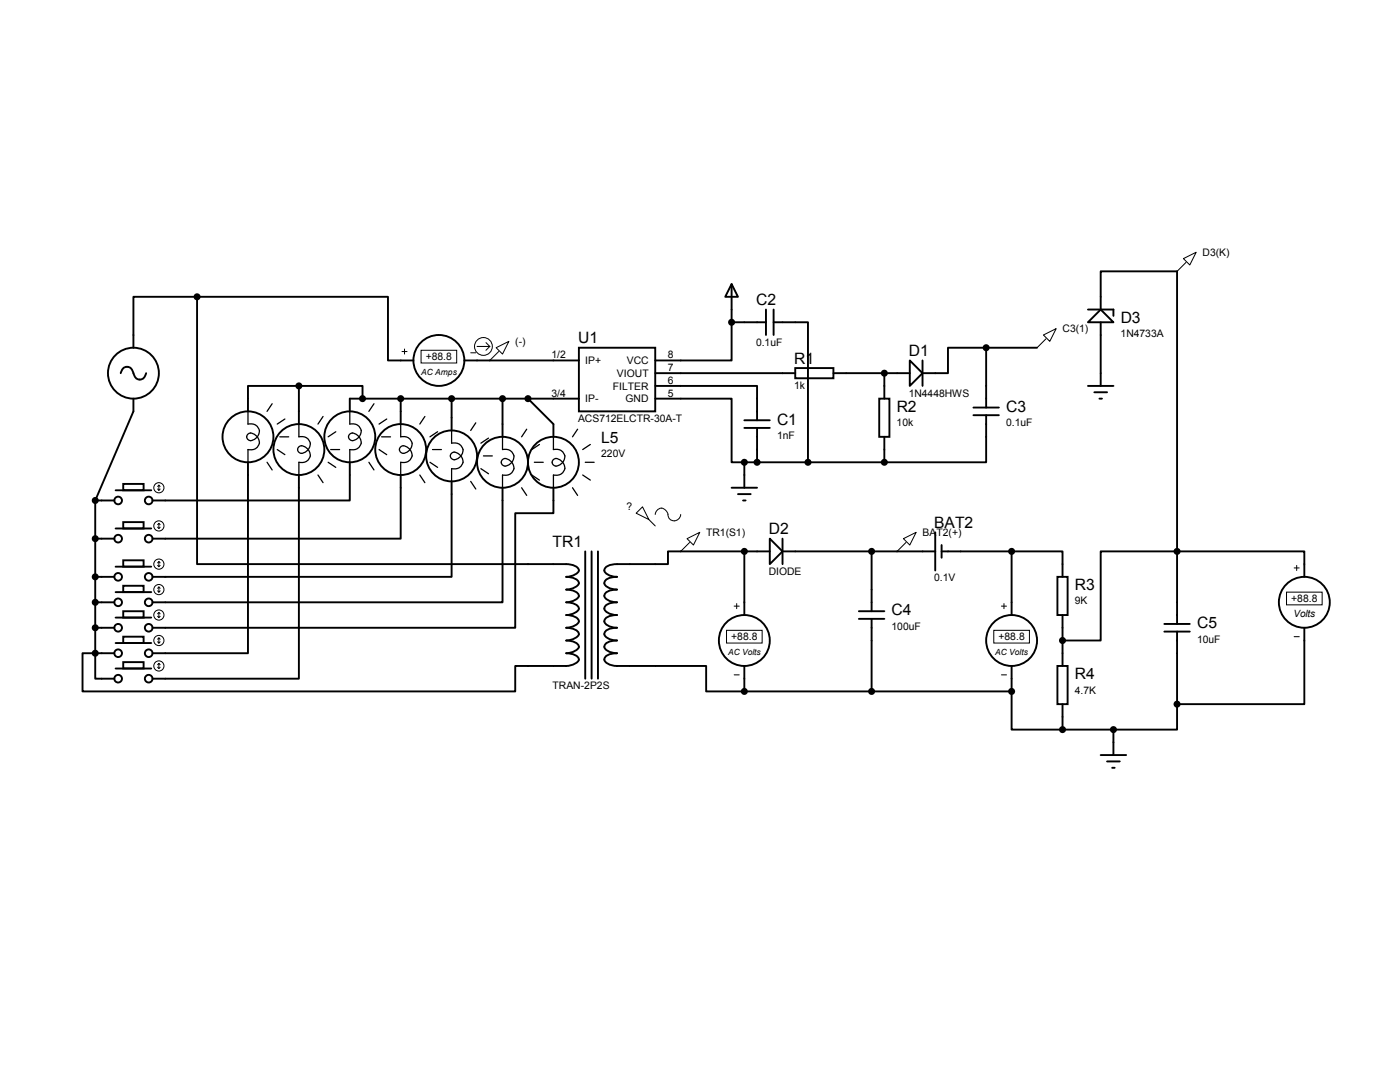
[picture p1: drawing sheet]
<svg xmlns="http://www.w3.org/2000/svg" width="279mm" height="216mm" viewBox="0 0 279 216" stroke-linecap="round" stroke-linejoin="round" font-family="sans-serif">
<g fill="none" stroke="#000" stroke-width=".38">
<path d="M39.3 59.2h-12.7v10.2M39.3 59.2v53.4h73.7a2.31 2.31 0 0 1 2.5 1.2 2.69 2.69 0 0 1-2.5 1.3 2.31 2.31 0 0 1 2.5 1.3 2.69 2.69 0 0 1-2.5 1.2 2.31 2.31 0 0 1 2.5 1.3 2.69 2.69 0 0 1-2.5 1.3 2.31 2.31 0 0 1 2.5 1.3 2.69 2.69 0 0 1-2.5 1.2 2.31 2.31 0 0 1 2.5 1.3 2.69 2.69 0 0 1-2.5 1.3 2.31 2.31 0 0 1 2.5 1.2 2.69 2.69 0 0 1-2.5 1.3 2.31 2.31 0 0 1 2.5 1.3 2.69 2.69 0 0 1-2.5 1.2 2.31 2.31 0 0 1 2.5 1.3 2.69 2.69 0 0 1-2.5 1.3h-10.2v5.1h-86.3v-7.7h2.5M39.3 59.2h38.1v12.7h5.1M146 56.7l1.3 2.5h-2.6zM146 56.7v7.6M24.1 74.5a1.27 1.27 0 0 1 1.3-1.3 1.27 1.27 0 0 1 1.2 1.3 1.27 1.27 0 0 0 1.3 1.2 1.27 1.27 0 0 0 1.3-1.2M26.6 79.5v2.6l-7.6 17.8M59.6 77h12.7v2.5M59.6 77h-10.1v5.1M59.6 77v7.6M80 79.5v5.1M90.1 79.5v6.4"/>
<path d="M92.7 71.9h22.8M100.3 79.5v7.7M105.4 79.5l5 5.1v2.6M115.5 69.4h15.3v12.7h-15.3zM115.5 79.5h-45.7v2.6M130.8 77h20.3v6.9M130.8 79.5h15.2v12.7h2.5M130.8 74.5h27.9M146 64.3v7.6h-15.2M146 64.3h6.9M152.9 61.8v5M154.4 64.3h6.8v27.9"/>
<path d="M154.4 61.8v5M158.7 73.4h7.6v2.1h-7.6zM166.3 74.5h15.3M175.5 79.5h2v7.7h-2zM176.5 74.5v5M181.6 71.9l2.5 2.6-2.5 2.5zM184.1 71.9v5.1M196.8 69.4h-7.6v5.1h-5.1M196.8 69.4v11.9M196.8 69.4h10.2M217.1 61.8h5.1v1.2M217.1 77h5.1"/>
<path d="M218.4 78.3h2.5M219.4 79.5h.5M219.7 61.8l2.5 2.5h-5.1zM219.7 61.8v-7.7h15.2v70.4M219.7 64.3v12.7M19 99.9h3.8M19 99.9v30.4M23.1 97.8h7.1M24.6 96.6h4.1v1.2h-4.1zM49.5 92.2v38.1h-19.1M59.6 94.8v40.6h-29.2M69.8 92.2v7.7h-39.4"/>
<path d="M80 94.8v12.7h-49.6M90.1 96.1v19h-59.7M100.3 97.3v22.9h-69.9M110.4 97.3v5.1h-7.6v22.9h-72.4M146 97.3h5.1M147.3 98.6h2.5M148.3 99.9h.5M148.5 92.2v5.1M148.5 92.2h28M148.5 85.4h5.1M148.5 83.9h5.1M151.1 85.4v6.8"/>
<path d="M176.5 87.2v5M194.3 82.8h5M194.3 81.3h5M196.8 82.8v9.4h-20.3M19 107.5h3.8M19 115.1h3.8M23.1 113.1h7.1M23.1 105.5h7.1M23.1 118.2h7.1M24.6 111.8h4.1v1.3h-4.1zM24.6 104.2h4.1v1.3h-4.1zM24.6 116.9h4.1v1.3h-4.1z"/>
<path d="M116.8 110v25.4M118.1 110v25.4M119.3 110v25.4M148.5 110v12.7M153.6 107.5l2.6 2.5-2.6 2.6zM153.6 110h-20.3v2.6h-10.2a2.89 2.89 0 0 0-2.4 .9 .9 .9 0 0 0 .6 1.2l1.1 .3 .7 .1a2.89 2.89 0 0 0-2.4 .9 .9 .9 0 0 0 .6 1.2l1.1 .4h.7a2.89 2.89 0 0 0-2.4 1 .9 .9 0 0 0 .6 1.1l1.1 .4 .7 .1a2.89 2.89 0 0 0-2.4 .9 .9 .9 0 0 0 .6 1.2l1.1 .4h.7a2.89 2.89 0 0 0-2.4 .9 .9 .9 0 0 0 .6 1.2l1.1 .4 .7 .1a2.89 2.89 0 0 0-2.4 .9 .9 .9 0 0 0 .6 1.2l1.1 .3 .7 .1a2.89 2.89 0 0 0-2.4 .9 .9 .9 0 0 0 .6 1.2l1.1 .4h.7a2.89 2.89 0 0 0-2.4 1 .9 .9 0 0 0 .6 1.1l1.1 .4 .7 .1h17.8v5.1h7.6M156.2 110h30.4M156.2 107.5v5.1M173.9 110v12M186.6 106.2v7.6M187.9 110h14M187.9 108.8v2.5"/>
<path d="M201.9 110h10.1v5.1M201.9 110v12.7M211 115.1h2.1v7.6h-2.1zM260.3 115.1v-5.1h-40.6v17.8h-7.7M19 130.3v5.1h3.8M19 120.2h3.8M19 125.3h3.8M19 130.3h3.8M23.1 123.2h7.1M23.1 128.3h7.1M23.1 133.4h7.1M24.6 122h4.1v1.2h-4.1z"/>
<path d="M24.6 127h4.1v1.3h-4.1zM24.6 132.1h4.1v1.3h-4.1zM148.5 132.9v5.1M148.5 138h53.4M171.4 123.5h5.1M171.4 122h5.1M173.9 123.5v14.5M201.9 138v7.6h10.1M201.9 132.9v5.1M211 132.9h2.1v7.6h-2.1zM212 122.7v10.2M232.4 126h5"/>
<path d="M232.4 124.5h5M234.9 126v14.5M260.3 125.3v15.2h-25.4M212 140.5v5.1M212 145.6h10.2M219.7 150.7h5M220.9 151.9h2.6M222 153.2h.5M222.2 145.6v5.1M234.9 140.5v5.1h-12.7"/>
<circle cx="26.6" cy="74.5" r="5.1"/>
<circle cx="87.6" cy="71.9" r="5.1"/>
<circle cx="23.6" cy="99.9" r=".76"/>
<circle cx="29.7" cy="99.9" r=".76"/>
<circle cx="49.5" cy="87.2" r="5.1"/>
<circle cx="59.6" cy="89.7" r="5.1"/>
<circle cx="69.8" cy="87.2" r="5.1"/>
<circle cx="80" cy="89.7" r="5.1"/>
<circle cx="90.1" cy="91" r="5.1"/>
<circle cx="100.3" cy="92.2" r="5.1"/>
<circle cx="110.4" cy="92.2" r="5.1"/>
<circle cx="23.6" cy="115.1" r=".76"/>
<circle cx="23.6" cy="107.5" r=".76"/>
<circle cx="29.7" cy="115.1" r=".76"/>
<circle cx="29.7" cy="107.5" r=".76"/>
<circle cx="23.6" cy="120.2" r=".76"/>
<circle cx="23.6" cy="130.3" r=".76"/>
<circle cx="23.6" cy="125.3" r=".76"/>
<circle cx="23.6" cy="135.4" r=".76"/>
<circle cx="29.7" cy="130.3" r=".76"/>
<circle cx="29.7" cy="135.4" r=".76"/>
<circle cx="29.7" cy="120.2" r=".76"/>
<circle cx="29.7" cy="125.3" r=".76"/>
<circle cx="148.5" cy="127.8" r="5.1"/>
<circle cx="201.9" cy="127.8" r="5.1"/>
<circle cx="260.3" cy="120.2" r="5.1"/>
</g>
<g fill="#000" stroke="#000" stroke-width=".38">
<circle cx="39.3" cy="59.2" r=".51"/>
<circle cx="59.6" cy="77" r=".51"/>
<circle cx="72.3" cy="79.5" r=".51"/>
<circle cx="80" cy="79.5" r=".51"/>
<circle cx="90.1" cy="79.5" r=".51"/>
<circle cx="100.3" cy="79.5" r=".51"/>
<circle cx="105.4" cy="79.5" r=".51"/>
<circle cx="146" cy="64.3" r=".51"/>
<circle cx="176.5" cy="74.5" r=".51"/>
<circle cx="196.8" cy="69.4" r=".51"/>
<circle cx="19" cy="99.9" r=".51"/>
<circle cx="148.5" cy="92.2" r=".51"/>
<circle cx="151.1" cy="92.2" r=".51"/>
<circle cx="161.2" cy="92.2" r=".51"/>
<circle cx="176.5" cy="92.2" r=".51"/>
<circle cx="19" cy="107.5" r=".51"/>
<circle cx="19" cy="115.1" r=".51"/>
<circle cx="148.5" cy="110" r=".51"/>
<circle cx="173.9" cy="110" r=".51"/>
<circle cx="201.9" cy="110" r=".51"/>
<circle cx="234.9" cy="110" r=".51"/>
<circle cx="19" cy="130.3" r=".51"/>
<circle cx="19" cy="120.2" r=".51"/>
<circle cx="19" cy="125.3" r=".51"/>
<circle cx="148.5" cy="138" r=".51"/>
<circle cx="173.9" cy="138" r=".51"/>
<circle cx="201.9" cy="138" r=".51"/>
<circle cx="212" cy="127.8" r=".51"/>
<circle cx="212" cy="145.6" r=".51"/>
<circle cx="222.2" cy="145.6" r=".51"/>
<circle cx="234.9" cy="140.5" r=".51"/>
</g>
<g fill="none" stroke="#000" stroke-width=".2">
<path d="M236.2 51.6l2.5-1.3-1.3 2.6zM236.7 52.4l-1.8 1.7M80.2 70.1h1M80.7 69.6v1.1M84 69.9h7.1v2.5h-7.1zM93.9 70.4h1.1M95.2 69.1h2.5M97 68.4l.7 .7M97.7 69.1l-.7 .8M99 69.4l2.6-1.3-1.3 2.6zM99.5 70.1l-1.8 1.8M208.2 66.8l2.6-1.2-1.3 2.5z"/>
<path d="M208.7 67.6l-1.7 1.8M31.5 97.6l.2 .2M31.7 96.8v1M31.7 96.8l-.2 .3M31.7 96.8l.3 .3M32 97.6l-.3 .2M31.5 112.8l.2 .3M31.5 105.2l.2 .3M31.5 117.9l.2 .3M31.7 104.4v1.1M31.7 112.1v1M31.7 117.1v1.1"/>
<path d="M31.7 112.1l-.2 .2M31.7 112.1l.3 .2M31.7 104.4l-.2 .3M31.7 104.4l.3 .3M31.7 117.1l-.2 .3M31.7 117.1l.3 .3M32 112.8l-.3 .3M32 105.2l-.3 .3M32 117.9l-.3 .3M127 102.4l1.2-1.3 1.3 2.6zM129.5 103.7l1.3 1.2M130.8 102.7a1.27 1.27 0 0 1 1.2-1.3 1.27 1.27 0 0 1 1.3 1.3 1.27 1.27 0 0 0 1.3 1.2 1.27 1.27 0 0 0 1.2-1.2"/>
<path d="M137.1 107.5l2.6-1.3-1.3 2.6zM137.6 108.2l-1.8 1.8M180.3 107.5l2.5-1.3-1.2 2.6zM180.8 108.2l-1.8 1.8M256.8 118.2h7.1v2.5h-7.1zM258.3 113.3h1M258.8 112.8v1M31.5 123l.2 .2M31.5 128.1l.2 .2M31.5 133.1l.2 .3M31.7 122.2v1M31.7 127.3v1"/>
<path d="M31.7 132.4v1M31.7 122.2l-.2 .3M31.7 122.2l.3 .3M31.7 127.3l-.2 .3M31.7 127.3l.3 .3M31.7 132.4l-.2 .2M31.7 132.4l.3 .2M32 123l-.3 .2M32 128.1l-.3 .2M32 133.1l-.3 .3M145 125.8h7.1v2.5h-7.1zM146.5 120.9h1"/>
<path d="M146.5 134.7h1M147 120.4v1.1M198.3 125.8h7.1v2.5h-7.1zM199.9 120.9h1M199.9 134.7h1M200.4 120.4v1.1M258.3 127h1"/>
<circle cx="96.5" cy="69.1" r="1.78"/>
<circle cx="31.7" cy="97.3" r="1.02"/>
<circle cx="31.7" cy="112.6" r="1.02"/>
<circle cx="31.7" cy="117.6" r="1.02"/>
<circle cx="31.7" cy="104.9" r="1.02"/>
<circle cx="31.7" cy="132.9" r="1.02"/>
<circle cx="31.7" cy="122.7" r="1.02"/>
<circle cx="31.7" cy="127.8" r="1.02"/>
</g>
<g fill="none" stroke="#000" stroke-width=".25">
<path d="M49.5 82.1v2.5a1.69 1.69 0 0 1 2.2 1.2 1.69 1.69 0 0 1-1.4 2.1 .77 .77 0 0 1-1.1-.7 .77 .77 0 0 1 1.1-.7 1.68 1.68 0 0 1 1.4 1.4 1.68 1.68 0 0 1-1 1.8h-1.2v2.5M53.3 92.2l1 1.6M54.3 80.6l-1 1.5M55.3 89.7l1.6 1M55.8 87.2h1.8M56.9 83.6l-1.6 1M59.6 84.6v2.6a1.69 1.69 0 0 1 2.3 1.1 1.69 1.69 0 0 1-1.4 2.1 .77 .77 0 0 1-1.1-.7 .77 .77 0 0 1 1.1-.7 1.68 1.68 0 0 1 1.4 1.4 1.68 1.68 0 0 1-1 1.8h-1.3v2.6M63.5 94.8l1 1.5M64.5 83.1l-1 1.5M65.5 92.2l1.5 1.1M66 89.7h1.8M67 86.1l-1.5 1.1"/>
<path d="M69.8 82.1v2.5a1.69 1.69 0 0 1 2.2 1.2 1.69 1.69 0 0 1-1.4 2.1 .77 .77 0 0 1-1-.7 .77 .77 0 0 1 1-.7 1.68 1.68 0 0 1 1.4 1.4 1.68 1.68 0 0 1-1 1.8h-1.2v2.5M73.6 92.2l1 1.6M74.6 80.6l-1 1.5M75.6 89.7l1.6 1M76.2 87.2h1.7M77.2 83.6l-1.6 1M80 84.6v2.6a1.69 1.69 0 0 1 2.2 1.1 1.69 1.69 0 0 1-1.4 2.1 .77 .77 0 0 1-1.1-.7 .77 .77 0 0 1 1.1-.7 1.68 1.68 0 0 1 1.4 1.4 1.68 1.68 0 0 1-1 1.8h-1.2v2.6M83.8 94.8l1 1.5M84.8 83.1l-1 1.5M85.8 92.2l1.5 1.1M86.3 89.7h1.8M87.3 86.1l-1.5 1.1"/>
<path d="M90.1 85.9v2.5a1.69 1.69 0 0 1 2.3 1.2 1.69 1.69 0 0 1-1.5 2.1 .77 .77 0 0 1-1-.7 .77 .77 0 0 1 1-.7 1.68 1.68 0 0 1 1.4 1.4 1.68 1.68 0 0 1-1 1.8h-1.2v2.6M93.9 96.1l1.1 1.5M95 84.4l-1.1 1.5M96 93.5l1.5 1M96.5 91h1.8M97.5 87.4l-1.5 1M100.3 87.2v2.5a1.69 1.69 0 0 1 2.2 1.2 1.69 1.69 0 0 1-1.4 2.1 .77 .77 0 0 1-1.1-.8 .77 .77 0 0 1 1.1-.7 1.68 1.68 0 0 1 1.4 1.5 1.68 1.68 0 0 1-1 1.7l-1.2 .1v2.5M104.1 97.3l1 1.5M105.1 85.6l-1 1.6M106.1 94.8l1.6 1M106.6 92.2h1.8M107.7 88.7l-1.6 1"/>
<path d="M110.4 87.2v2.5a1.69 1.69 0 0 1 2.3 1.2 1.69 1.69 0 0 1-1.4 2.1 .77 .77 0 0 1-1.1-.8 .77 .77 0 0 1 1.1-.7 1.68 1.68 0 0 1 1.4 1.5 1.68 1.68 0 0 1-1 1.7l-1.3 .1v2.5M114.3 97.3l1 1.5M115.3 85.6l-1 1.6M116.3 94.8l1.5 1M116.8 92.2h1.8M117.8 88.7l-1.5 1"/>
</g>
<g font-size="3.1">
<text x="150.9" y="60.9">C2</text>
<text x="223.7" y="64.4">D3</text>
<text x="115.4" y="68.5">U1</text>
<text x="181.4" y="71.1">D1</text>
<text x="158.5" y="72.6">R1</text>
<text x="179" y="82.2">R2</text>
<text x="200.8" y="82.2">C3</text>
<text x="120" y="88.4">L5</text>
<text x="155.1" y="84.8">C1</text>
<text x="153.4" y="106.6">D2</text>
<text x="186.4" y="105.3">BAT2</text>
<text x="110.3" y="109.1">TR1</text>
<text x="214.5" y="117.7">R3</text>
<text x="177.9" y="122.8">C4</text>
<text x="238.9" y="125.4">C5</text>
<text x="214.5" y="135.5">R4</text>
</g>
<g font-size="2.1">
<text x="240" y="51.1">D3(K)</text>
<text x="85" y="71.9">+88.8</text>
<text x="102.8" y="68.8">(-)</text>
<text x="110.1" y="71.5">1/2</text>
<text x="133.3" y="71.5">8</text>
<text x="150.9" y="69">0.1uF</text>
<text x="212.1" y="66.3">C3(1)</text>
<text x="223.7" y="67.3">1N4733A</text>
<text x="116.8" y="72.6">IP+</text>
<text x="122.3" y="77.7">FILTER</text>
<text x="123.1" y="75.2">VIOUT</text>
<text x="125.1" y="72.6">VCC</text>
<text x="133.3" y="74">7</text>
<text x="133.3" y="76.6">6</text>
<text x="158.5" y="77.6">1k</text>
<text x="110.1" y="79.1">3/4</text>
<text x="116.8" y="80.3">IP-</text>
<text x="124.8" y="80.3">GND</text>
<text x="133.3" y="79.1">5</text>
<text x="181.4" y="79.1">1N4448HWS</text>
<text x="115.4" y="84.2">ACS712ELCTR-30A-T</text>
<text x="155.1" y="87.6">1nF</text>
<text x="178.9" y="85.1">10k</text>
<text x="200.8" y="85.1">0.1uF</text>
<text x="120" y="91.2">220V</text>
<text x="125.1" y="101.9">?</text>
<text x="140.9" y="106.9">TR1(S1)</text>
<text x="184.1" y="106.9">BAT2(+)</text>
<text x="153.4" y="114.6">DIODE</text>
<text x="186.4" y="115.9">0.1V</text>
<text x="177.9" y="125.7">100uF</text>
<text x="214.5" y="120.6">9K</text>
<text x="257.7" y="120.1">+88.8</text>
<text x="145.9" y="127.8">+88.8</text>
<text x="199.3" y="127.8">+88.8</text>
<text x="238.9" y="128.2">10uF</text>
<text x="110.3" y="137.5">TRAN-2P2S</text>
<text x="214.5" y="138.4">4.7K</text>
</g>
<text font-size="2" x="258.1" y="123.2">Volts</text>
<g font-size="1.7">
<text x="84.1" y="74.8">AC Amps</text>
<text x="145.3" y="130.7">AC Volts</text>
<text x="198.6" y="130.7">AC Volts</text>
</g>
</svg>
